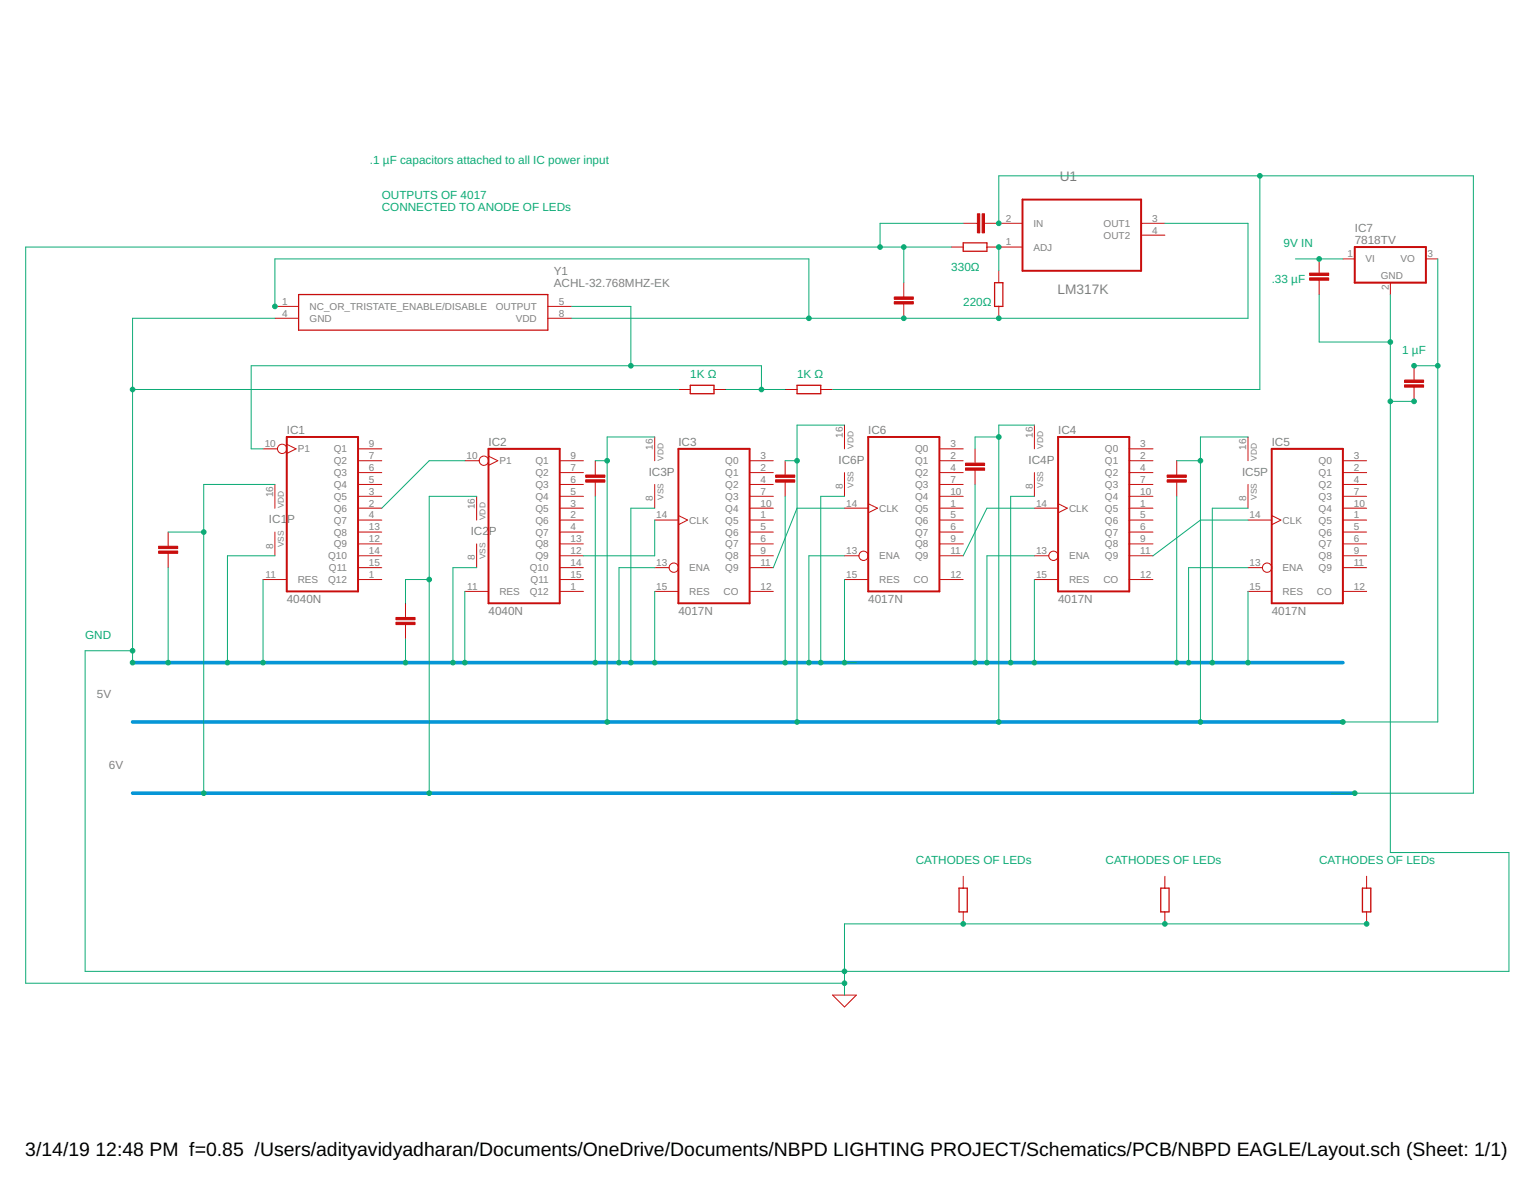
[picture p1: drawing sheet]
<svg xmlns="http://www.w3.org/2000/svg" width="279mm" height="216mm" viewBox="0 0 279 216" stroke-linecap="round" stroke-linejoin="round" font-family="sans-serif">
<path d="M186.1 36.3h21.6v13h-21.6zM246.6 44.9h12.9v6.5h-12.9zM52.2 79.5h13v28.1h-13zM158 79.5h13v28.1h-13zM192.6 79.5h12.9v28.1h-12.9zM88.9 81.6h13v28.1h-13zM123.5 81.6h12.9v28.1h-12.9zM231.5 81.6h12.9v28.1h-12.9z" fill="none" stroke="#c90d0c" stroke-width=".36"/>
<g fill="none" stroke="#c90d0c" stroke-width=".18">
<path d="M50 55.7h4.4M50 57.9h4.4M99.7 55.7h4.3M99.7 57.9h4.3M164.5 51.4v2.6M164.5 55.3v2.6M173.2 44.9h2.1M175.3 40.6h2.6M179.2 40.6h6.9M179.6 44.9h6.5M181.8 49.3v2.1M181.8 55.7v2.2"/>
<path d="M207.7 40.6h4.3M207.7 42.8h4.3M240.1 47.1v2.6M240.1 51v2.6M244.4 47.1h2.2M253.1 51.4v2.2M259.5 47.1h2.2M119.2 79.5v4.3M123.5 70.8h2.1M130 70.8h2.1M142.9 70.8h2.2M149.4 70.8h2.2"/>
<path d="M153.7 77.3v4.3M188.3 77.3v4.3M227.2 79.5v4.3M257.4 66.5v2.6M257.4 70.4v2.6M30.6 96.8v2.6M47.9 81.6h2.6M50 88.1v4.3M50 96.8v4.3M52.2 80.8l1.7 .8-1.7 .9M65.2 92.4h4.3M65.2 90.3h4.3"/>
<path d="M65.2 94.6h4.3M65.2 88.1h4.3M65.2 86h4.3M65.2 83.8h4.3M65.2 81.6h4.3M65.2 98.9h4.3M65.2 96.8h4.3M84.6 83.8h2.6M86.8 90.3v4.3M86.8 98.9v4.4M88.9 83l1.7 .8-1.7 .8M101.9 92.4h4.3"/>
<path d="M101.9 90.3h4.3M101.9 94.6h4.3M101.9 88.1h4.3M101.9 86h4.3M101.9 83.8h4.3M101.9 98.9h4.3M101.9 96.8h4.3M108.4 83.8v2.6M108.4 87.7v2.6M119.2 94.6h4.3M119.2 88.1v4.3M123.5 93.8l1.7 .8-1.7 .8"/>
<path d="M136.4 92.4h4.4M136.4 90.3h4.4M136.4 94.6h4.4M136.4 88.1h4.4M136.4 86h4.4M136.4 83.8h4.4M136.4 98.9h4.4M136.4 96.8h4.4M142.9 83.8v2.6M142.9 87.7v2.6M153.7 92.4h4.3M153.7 86v4.3"/>
<path d="M158 91.6l1.7 .8-1.7 .9M171 92.4h4.3M171 90.3h4.3M171 94.6h4.3M171 88.1h4.3M171 86h4.3M171 83.8h4.3M171 81.6h4.3M171 98.9h4.3M171 96.8h4.3M177.5 81.6v2.6M177.5 85.5v2.6"/>
<path d="M188.3 92.4h4.3M188.3 86v4.3M192.6 91.6l1.7 .8-1.7 .9M205.5 92.4h4.4M205.5 90.3h4.4M205.5 94.6h4.4M205.5 88.1h4.4M205.5 86h4.4M205.5 83.8h4.4M205.5 81.6h4.4M205.5 98.9h4.4M205.5 96.8h4.4"/>
<path d="M214.2 83.8v2.6M214.2 87.7v2.6M227.2 94.6h4.3M227.2 88.1v4.3M231.5 93.8l1.7 .8-1.7 .8M244.4 92.4h4.4M244.4 90.3h4.4M244.4 94.6h4.4M244.4 88.1h4.4M244.4 86h4.4M244.4 83.8h4.4M244.4 98.9h4.4"/>
<path d="M244.4 96.8h4.4M30.6 100.6v2.7M47.9 105.4h4.3M65.2 105.4h4.3M65.2 101.1h4.3M65.2 103.3h4.3M73.8 109.7v2.6M73.8 113.6v2.6M84.6 107.6h4.3M101.9 105.4h4.3M101.9 101.1h4.3M101.9 103.3h4.3"/>
<path d="M101.9 107.6h4.3M119.2 103.3h2.6M119.2 107.6h4.3M136.4 101.1h4.4M136.4 103.3h4.4M136.4 107.6h4.4M153.7 105.4h4.3M153.7 101.1h2.7M171 105.4h4.3M171 101.1h4.3M188.3 105.4h4.3M188.3 101.1h2.6"/>
<path d="M205.5 105.4h4.4M205.5 101.1h4.4M227.2 103.3h2.6M227.2 107.6h4.3M244.4 101.1h4.4M244.4 103.3h4.4M244.4 107.6h4.4M175.3 159.4v2.1M212 159.4v2.1M248.8 159.4v2.1M175.3 165.9v2.1M212 165.9v2.1"/>
<path d="M248.8 165.9v2.1M151.6 181h4.3l-2.2 2.2z"/>
<circle cx="51.4" cy="81.6" r=".85"/>
<circle cx="88.1" cy="83.8" r=".85"/>
<circle cx="122.6" cy="103.3" r=".85"/>
<circle cx="157.2" cy="101.1" r=".85"/>
<circle cx="191.7" cy="101.1" r=".85"/>
<circle cx="230.6" cy="103.3" r=".85"/>
</g>
<path d="M54.4 53.6h45.3v6.4h-45.3zM175.3 44.2h4.3v1.5h-4.3zM181 51.4h1.5v4.3h-1.5zM125.6 70.1h4.4v1.5h-4.4zM145.1 70.1h4.3v1.5h-4.3zM174.6 161.5h1.5v4.4h-1.5zM211.3 161.5h1.5v4.4h-1.5zM248 161.5h1.5v4.4h-1.5z" fill="none" stroke="#c90d0c" stroke-width=".23"/>
<g fill="#c90d0c" stroke="#c90d0c" stroke-width=".18">
<path d="M162.8 54h3.4v.4h-3.4z"/>
<path d="M162.8 54.9h3.4v.4h-3.4z"/>
<path d="M177.9 38.9h.4v3.5h-.4z"/>
<path d="M178.8 38.9h.4v3.5h-.4z"/>
<path d="M238.4 50.5h3.5v.5h-3.5z"/>
<path d="M238.4 49.7h3.5v.4h-3.5z"/>
<path d="M255.7 70h3.4v.4h-3.4z"/>
<path d="M255.7 69.1h3.4v.5h-3.4z"/>
<path d="M28.9 100.2h3.4v.4h-3.4z"/>
<path d="M28.9 99.4h3.4v.4h-3.4z"/>
<path d="M72.1 113.2h3.4v.4h-3.4z"/>
<path d="M72.1 112.3h3.4v.4h-3.4z"/>
<path d="M141.2 87.3h3.5v.4h-3.5z"/>
<path d="M141.2 86.4h3.5v.4h-3.5z"/>
<path d="M175.7 85.1h3.5v.4h-3.5z"/>
<path d="M175.7 84.2h3.5v.5h-3.5z"/>
<path d="M212.4 87.3h3.5v.4h-3.5z"/>
<path d="M212.4 86.4h3.5v.4h-3.5z"/>
<path d="M106.6 87.3h3.5v.4h-3.5z"/>
<path d="M106.6 86.4h3.5v.4h-3.5z"/>
</g>
<path d="M24.1 120.5h220.3M24.1 131.3h220.3M24.1 144.3h222.5" fill="none" stroke="#0696d7" stroke-width=".66"/>
<g fill="none" stroke="#0dab76" stroke-width=".18">
<path d="M229.3 32v38.8h-77.7M50 55.7v-8.6h97.2v10.8M50 57.9h-25.9v62.6M104 55.7h10.8v10.8M164.5 44.9v6.5M173.2 44.9h-168.5v133.9h149M175.3 40.6h-15.1v4.3M181.8 40.6v-8.6h86.4v112.3h-25.9M181.8 44.9v4.4M212 40.6h15.2v17.3h-123.2M235.8 47.1h8.6M240.1 53.6v8.6h13"/>
<path d="M253.1 53.6v101.5h21.6v21.6h-259.2v-58.3h8.6M261.7 47.1v84.2h-17.3M24.1 70.8h99.4M119.2 79.5h-8.7v51.8M132.1 70.8h10.8M138.6 70.8v-4.3h-92.9v15.1h2.2M153.7 77.3h-8.6v54M181.8 79.5h-4.3v2.1M188.3 77.3h-6.5v54M227.2 79.5h-8.7v51.8M253.1 73h4.3M257.4 66.5h4.3"/>
<path d="M30.6 96.8h6.5M50 88.1h-12.9v56.2M84.6 83.8h-6.5l-8.6 8.6M86.8 90.3h-8.7v54M108.4 83.8h2.1M108.4 90.3v30.2M119.2 94.6v6.5h-13M119.2 92.4h-4.4v28.1M142.9 83.8h2.2M142.9 90.3v30.2M153.7 92.4h-8.6l-4.3 10.9M153.7 90.3h-4.3v30.2"/>
<path d="M177.5 88.1v32.4M188.3 92.4h-8.7l-4.3 8.7M188.3 90.3h-4.3v30.2M214.2 83.8h4.3M214.2 90.3v30.2M227.2 92.4h-6.5v28.1M227.2 94.6h-8.7l-8.6 6.5M30.6 103.3v17.2M47.9 105.4v15.1M50 101.1h-8.6v19.4M73.8 116.2v4.3M78.1 105.4h-4.3v4.3"/>
<path d="M84.6 107.6v12.9M86.8 103.3h-4.4v17.2M119.2 103.3h-6.5v17.2M119.2 107.6v12.9M153.7 101.1h-6.5v19.4M153.7 105.4v15.1h2.2M188.3 101.1h-8.7v19.4M188.3 105.4v15.1M227.2 103.3h-10.9v17.2M227.2 107.6v12.9M248.8 168h-95.1v13"/>
</g>
<g fill="#0dab76" stroke="#0dab76" stroke-width=".18">
<circle cx="112.7" cy="120.5" r=".42"/>
<circle cx="119.2" cy="120.5" r=".42"/>
<circle cx="147.2" cy="120.5" r=".42"/>
<circle cx="153.7" cy="120.5" r=".42"/>
<circle cx="216.3" cy="120.5" r=".42"/>
<circle cx="227.2" cy="120.5" r=".42"/>
<circle cx="179.6" cy="120.5" r=".42"/>
<circle cx="47.9" cy="120.5" r=".42"/>
<circle cx="84.6" cy="120.5" r=".42"/>
<circle cx="24.1" cy="118.4" r=".42"/>
<circle cx="153.7" cy="176.7" r=".42"/>
<circle cx="248.8" cy="168" r=".42"/>
<circle cx="212" cy="168" r=".42"/>
<circle cx="175.3" cy="168" r=".42"/>
<circle cx="153.7" cy="178.8" r=".42"/>
<circle cx="164.5" cy="44.9" r=".42"/>
<circle cx="24.1" cy="120.5" r=".42"/>
<circle cx="160.2" cy="44.9" r=".42"/>
<circle cx="24.1" cy="70.8" r=".42"/>
<circle cx="253.1" cy="62.2" r=".42"/>
<circle cx="253.1" cy="73" r=".42"/>
<circle cx="257.4" cy="73" r=".42"/>
<circle cx="30.6" cy="120.5" r=".42"/>
<circle cx="73.8" cy="120.5" r=".42"/>
<circle cx="188.3" cy="120.5" r=".42"/>
<circle cx="41.4" cy="120.5" r=".42"/>
<circle cx="82.4" cy="120.5" r=".42"/>
<circle cx="114.8" cy="120.5" r=".42"/>
<circle cx="149.4" cy="120.5" r=".42"/>
<circle cx="184" cy="120.5" r=".42"/>
<circle cx="220.7" cy="120.5" r=".42"/>
<circle cx="108.4" cy="120.5" r=".42"/>
<circle cx="142.9" cy="120.5" r=".42"/>
<circle cx="177.5" cy="120.5" r=".42"/>
<circle cx="214.2" cy="120.5" r=".42"/>
<circle cx="114.8" cy="66.5" r=".42"/>
<circle cx="138.6" cy="70.8" r=".42"/>
<circle cx="244.4" cy="131.3" r=".42"/>
<circle cx="261.7" cy="66.5" r=".42"/>
<circle cx="257.4" cy="66.5" r=".42"/>
<circle cx="110.5" cy="131.3" r=".42"/>
<circle cx="110.5" cy="83.8" r=".42"/>
<circle cx="145.1" cy="131.3" r=".42"/>
<circle cx="145.1" cy="83.8" r=".42"/>
<circle cx="181.8" cy="131.3" r=".42"/>
<circle cx="181.8" cy="79.5" r=".42"/>
<circle cx="218.5" cy="131.3" r=".42"/>
<circle cx="218.5" cy="83.8" r=".42"/>
<circle cx="246.6" cy="144.3" r=".42"/>
<circle cx="181.8" cy="40.6" r=".42"/>
<circle cx="229.3" cy="32" r=".42"/>
<circle cx="37.1" cy="144.3" r=".42"/>
<circle cx="37.1" cy="96.8" r=".42"/>
<circle cx="78.1" cy="144.3" r=".42"/>
<circle cx="78.1" cy="105.4" r=".42"/>
<circle cx="147.2" cy="57.9" r=".42"/>
<circle cx="50" cy="55.7" r=".42"/>
<circle cx="181.8" cy="57.9" r=".42"/>
<circle cx="164.5" cy="57.9" r=".42"/>
<circle cx="240.1" cy="47.1" r=".42"/>
<circle cx="181.8" cy="44.9" r=".42"/>
</g>
<g font-size="3.5">
<text x="4.6" y="210.3">3/14/19</text>
<text x="17.4" y="210.3">12:48 PM f=0.85 /Users/adityavidyadharan/Documents/OneDrive/Documents/NBPD LIGHTING PROJECT/Schematics/PCB/NBPD EAGLE/Layout.sch (Sheet: 1/1)</text>
</g>
<g font-size="2.5" fill="#808080">
<text x="192.9" y="32.9">U1</text>
<text x="192.5" y="53.5">LM317K</text>
</g>
<g font-size="2.1" fill="#0dab76">
<text x="67.3" y="29.8">.1 µF capacitors attached to all IC power input</text>
<text x="69.5" y="36.2">OUTPUTS OF 4017</text>
<text x="69.5" y="38.5">CONNECTED TO ANODE OF LEDs</text>
<text x="233.6" y="44.9">9V IN</text>
<text x="173.2" y="49.3">330Ω</text>
<text x="231.5" y="51.4">.33 µF</text>
<text x="175.3" y="55.7">220Ω</text>
<text x="255.2" y="64.4">1 µF</text>
<text x="125.6" y="68.7">1K Ω</text>
<text x="145.1" y="68.7">1K Ω</text>
<text x="15.5" y="116.2">GND</text>
<text x="166.7" y="157.2">CATHODES OF LEDs</text>
<text x="201.2" y="157.2">CATHODES OF LEDs</text>
<text x="240.1" y="157.2">CATHODES OF LEDs</text>
</g>
<g font-size="2.1" fill="#808080">
<text x="246.6" y="44.4">7818TV</text>
<text x="246.6" y="42.2">IC7</text>
<text x="100.8" y="52.2">ACHL-32.768MHZ-EK</text>
<text x="100.8" y="50">Y1</text>
<text x="52.2" y="78.9">IC1</text>
<text x="88.9" y="81.1">IC2</text>
<text x="123.5" y="81.1">IC3</text>
<text x="158" y="78.9">IC6</text>
<text x="192.6" y="78.9">IC4</text>
<text x="231.5" y="81.1">IC5</text>
<text x="118.1" y="86.5">IC3P</text>
<text x="152.6" y="84.3">IC6P</text>
<text x="187.2" y="84.3">IC4P</text>
<text x="226.1" y="86.5">IC5P</text>
<text x="49" y="95.1">IC1</text>
<text x="52.3" y="95.1">P</text>
<text x="85.7" y="97.3">IC2</text>
<text x="89" y="97.3">P</text>
<text x="52.2" y="109.7">4040N</text>
<text x="88.9" y="111.9">4040N</text>
<text x="123.5" y="111.9">4017N</text>
<text x="158" y="109.7">4017N</text>
<text x="192.6" y="109.7">4017N</text>
<text x="231.5" y="111.9">4017N</text>
<text x="17.6" y="127">5V</text>
<text x="19.8" y="140">6V</text>
</g>
<g font-size="1.8" fill="#808080">
<text x="183.1" y="40.3">2</text>
<text x="188.1" y="41.3">IN</text>
<text x="200.9" y="41.3">OUT1</text>
<text x="209.7" y="40.3">3</text>
<text x="183.1" y="44.6">1</text>
<text x="188.1" y="45.6">ADJ</text>
<text x="200.9" y="43.4">OUT2</text>
<text x="209.7" y="42.5">4</text>
<text x="245.3" y="46.8">1</text>
<text x="248.6" y="47.7">VI</text>
<text x="254.9" y="47.7">VO</text>
<text x="259.9" y="46.8">3</text>
<text x="251.3" y="50.8">GND</text>
<text x="252.8" y="52.7" transform="rotate(-90 252.8 52.7)">2</text>
<text x="51.4" y="55.4">1</text>
<text x="51.4" y="57.6">4</text>
<text x="56.3" y="56.4">NC_OR_TRISTATE_ENABLE/DISABLE</text>
<text x="56.3" y="58.5">GND</text>
<text x="90.2" y="56.4">OUTPUT</text>
<text x="93.9" y="58.5">VDD</text>
<text x="101.7" y="55.4">5</text>
<text x="101.7" y="57.6">8</text>
<text x="48.2" y="81.3">10</text>
<text x="54.2" y="82.3">P1</text>
<text x="60.7" y="82.3">Q1</text>
<text x="67.1" y="83.5">7</text>
<text x="67.1" y="81.3">9</text>
<text x="84.9" y="83.5">10</text>
<text x="103.9" y="83.5">9</text>
<text x="118.9" y="81.8" transform="rotate(-90 118.9 81.8)">16</text>
<text x="138.4" y="83.5">3</text>
<text x="153.4" y="79.7" transform="rotate(-90 153.4 79.7)">16</text>
<text x="166.6" y="82.3">Q0</text>
<text x="173" y="83.5">2</text>
<text x="173" y="81.3">3</text>
<text x="188" y="79.7" transform="rotate(-90 188 79.7)">16</text>
<text x="201.1" y="82.3">Q0</text>
<text x="207.5" y="83.5">2</text>
<text x="207.5" y="81.3">3</text>
<text x="226.8" y="81.8" transform="rotate(-90 226.8 81.8)">16</text>
<text x="246.4" y="83.5">3</text>
<text x="60.7" y="88.8">Q4</text>
<text x="60.7" y="86.6">Q3</text>
<text x="60.7" y="84.4">Q2</text>
<text x="67.1" y="90">3</text>
<text x="67.1" y="87.8">5</text>
<text x="67.1" y="85.7">6</text>
<text x="90.9" y="84.5">P1</text>
<text x="97.5" y="88.8">Q3</text>
<text x="97.5" y="86.6">Q2</text>
<text x="97.5" y="84.4">Q1</text>
<text x="103.9" y="90">5</text>
<text x="103.9" y="87.8">6</text>
<text x="103.9" y="85.7">7</text>
<text x="132" y="86.6">Q1</text>
<text x="132" y="84.4">Q0</text>
<text x="132" y="88.8">Q2</text>
<text x="138.4" y="85.7">2</text>
<text x="138.4" y="87.8">4</text>
<text x="138.4" y="90">7</text>
<text x="153.4" y="89" transform="rotate(-90 153.4 89)">8</text>
<text x="166.6" y="84.4">Q1</text>
<text x="166.6" y="86.6">Q2</text>
<text x="166.6" y="88.8">Q3</text>
<text x="173" y="85.7">4</text>
<text x="173" y="87.8">7</text>
<text x="173" y="90">10</text>
<text x="188" y="89" transform="rotate(-90 188 89)">8</text>
<text x="201.1" y="84.4">Q1</text>
<text x="201.1" y="86.6">Q2</text>
<text x="201.1" y="88.8">Q3</text>
<text x="207.5" y="85.7">4</text>
<text x="207.5" y="87.8">7</text>
<text x="207.5" y="90">10</text>
<text x="240" y="86.6">Q1</text>
<text x="240" y="84.4">Q0</text>
<text x="240" y="88.8">Q2</text>
<text x="246.4" y="85.7">2</text>
<text x="246.4" y="87.8">4</text>
<text x="246.4" y="90">7</text>
<text x="49.7" y="90.5" transform="rotate(-90 49.7 90.5)">16</text>
<text x="60.7" y="93.1">Q6</text>
<text x="60.7" y="90.9">Q5</text>
<text x="60.7" y="95.2">Q7</text>
<text x="67.1" y="92.1">2</text>
<text x="67.1" y="94.3">4</text>
<text x="86.5" y="92.6" transform="rotate(-90 86.5 92.6)">16</text>
<text x="97.5" y="95.2">Q6</text>
<text x="97.5" y="93.1">Q5</text>
<text x="97.5" y="90.9">Q4</text>
<text x="103.9" y="94.3">2</text>
<text x="103.9" y="92.1">3</text>
<text x="118.9" y="91.1" transform="rotate(-90 118.9 91.1)">8</text>
<text x="119.5" y="94.3">14</text>
<text x="125.5" y="95.3">CLK</text>
<text x="132" y="95.2">Q5</text>
<text x="132" y="90.9">Q3</text>
<text x="132" y="93.1">Q4</text>
<text x="138.4" y="94.3">1</text>
<text x="138.4" y="92.1">10</text>
<text x="154" y="92.1">14</text>
<text x="160" y="93.1">CLK</text>
<text x="166.6" y="93.1">Q5</text>
<text x="166.6" y="95.2">Q6</text>
<text x="166.6" y="90.9">Q4</text>
<text x="173" y="92.1">1</text>
<text x="173" y="94.3">5</text>
<text x="188.6" y="92.1">14</text>
<text x="194.6" y="93.1">CLK</text>
<text x="201.1" y="93.1">Q5</text>
<text x="201.1" y="95.2">Q6</text>
<text x="201.1" y="90.9">Q4</text>
<text x="207.5" y="92.1">1</text>
<text x="207.5" y="94.3">5</text>
<text x="226.8" y="91.1" transform="rotate(-90 226.8 91.1)">8</text>
<text x="227.5" y="94.3">14</text>
<text x="233.5" y="95.3">CLK</text>
<text x="240" y="95.2">Q5</text>
<text x="240" y="90.9">Q3</text>
<text x="240" y="93.1">Q4</text>
<text x="246.4" y="94.3">1</text>
<text x="246.4" y="92.1">10</text>
<text x="49.7" y="99.8" transform="rotate(-90 49.7 99.8)">8</text>
<text x="59.7" y="101.7">Q10</text>
<text x="60.7" y="99.6">Q9</text>
<text x="60.7" y="97.4">Q8</text>
<text x="67.1" y="98.6">12</text>
<text x="67.1" y="96.5">13</text>
<text x="67.1" y="100.8">14</text>
<text x="86.5" y="101.9" transform="rotate(-90 86.5 101.9)">8</text>
<text x="97.5" y="97.4">Q7</text>
<text x="97.5" y="101.7">Q9</text>
<text x="97.5" y="99.6">Q8</text>
<text x="103.9" y="96.5">4</text>
<text x="103.9" y="100.8">12</text>
<text x="103.9" y="98.6">13</text>
<text x="132" y="97.4">Q6</text>
<text x="132" y="99.6">Q7</text>
<text x="132" y="101.7">Q8</text>
<text x="138.4" y="96.5">5</text>
<text x="138.4" y="98.6">6</text>
<text x="138.4" y="100.8">9</text>
<text x="154" y="100.8">13</text>
<text x="160" y="101.7">ENA</text>
<text x="166.6" y="97.4">Q7</text>
<text x="166.6" y="99.6">Q8</text>
<text x="166.6" y="101.7">Q9</text>
<text x="173" y="96.5">6</text>
<text x="173" y="98.6">9</text>
<text x="173" y="100.8">11</text>
<text x="188.6" y="100.8">13</text>
<text x="194.6" y="101.7">ENA</text>
<text x="201.1" y="97.4">Q7</text>
<text x="201.1" y="99.6">Q8</text>
<text x="201.1" y="101.7">Q9</text>
<text x="207.5" y="96.5">6</text>
<text x="207.5" y="98.6">9</text>
<text x="207.5" y="100.8">11</text>
<text x="240" y="97.4">Q6</text>
<text x="240" y="99.6">Q7</text>
<text x="240" y="101.7">Q8</text>
<text x="246.4" y="96.5">5</text>
<text x="246.4" y="98.6">6</text>
<text x="246.4" y="100.8">9</text>
<text x="48.3" y="105.1">11</text>
<text x="54.2" y="106.1">RES</text>
<text x="59.7" y="106">Q12</text>
<text x="59.9" y="103.9">Q11</text>
<text x="67.1" y="105.1">1</text>
<text x="67.1" y="102.9">15</text>
<text x="85" y="107.3">11</text>
<text x="96.4" y="103.9">Q10</text>
<text x="96.6" y="106">Q11</text>
<text x="103.9" y="107.3">1</text>
<text x="103.9" y="102.9">14</text>
<text x="103.9" y="105.1">15</text>
<text x="119.5" y="102.9">13</text>
<text x="119.5" y="107.3">15</text>
<text x="125.5" y="103.9">ENA</text>
<text x="132" y="103.9">Q9</text>
<text x="138.4" y="102.9">11</text>
<text x="138.4" y="107.3">12</text>
<text x="154" y="105.1">15</text>
<text x="160" y="106.1">RES</text>
<text x="166.3" y="106">CO</text>
<text x="173" y="105.1">12</text>
<text x="188.6" y="105.1">15</text>
<text x="194.6" y="106.1">RES</text>
<text x="200.8" y="106">CO</text>
<text x="207.5" y="105.1">12</text>
<text x="227.5" y="102.9">13</text>
<text x="227.5" y="107.3">15</text>
<text x="233.5" y="103.9">ENA</text>
<text x="240" y="103.9">Q9</text>
<text x="246.4" y="102.9">11</text>
<text x="246.4" y="107.3">12</text>
<text x="90.9" y="108.2">RES</text>
<text x="96.4" y="108.2">Q12</text>
<text x="125.5" y="108.2">RES</text>
<text x="131.7" y="108.2">CO</text>
<text x="233.5" y="108.2">RES</text>
<text x="239.7" y="108.2">CO</text>
</g>
<g font-size="1.5" fill="#808080">
<text x="120.8" y="83.8" transform="rotate(-90 120.8 83.8)">VDD</text>
<text x="155.3" y="81.6" transform="rotate(-90 155.3 81.6)">VDD</text>
<text x="189.9" y="81.6" transform="rotate(-90 189.9 81.6)">VDD</text>
<text x="228.8" y="83.8" transform="rotate(-90 228.8 83.8)">VDD</text>
<text x="155.3" y="88.8" transform="rotate(-90 155.3 88.8)">VSS</text>
<text x="189.9" y="88.8" transform="rotate(-90 189.9 88.8)">VSS</text>
<text x="51.7" y="92.4" transform="rotate(-90 51.7 92.4)">VDD</text>
<text x="88.4" y="94.6" transform="rotate(-90 88.4 94.6)">VDD</text>
<text x="120.8" y="90.9" transform="rotate(-90 120.8 90.9)">VSS</text>
<text x="228.8" y="90.9" transform="rotate(-90 228.8 90.9)">VSS</text>
<text x="51.7" y="99.6" transform="rotate(-90 51.7 99.6)">VSS</text>
<text x="88.4" y="101.7" transform="rotate(-90 88.4 101.7)">VSS</text>
</g>
</svg>
